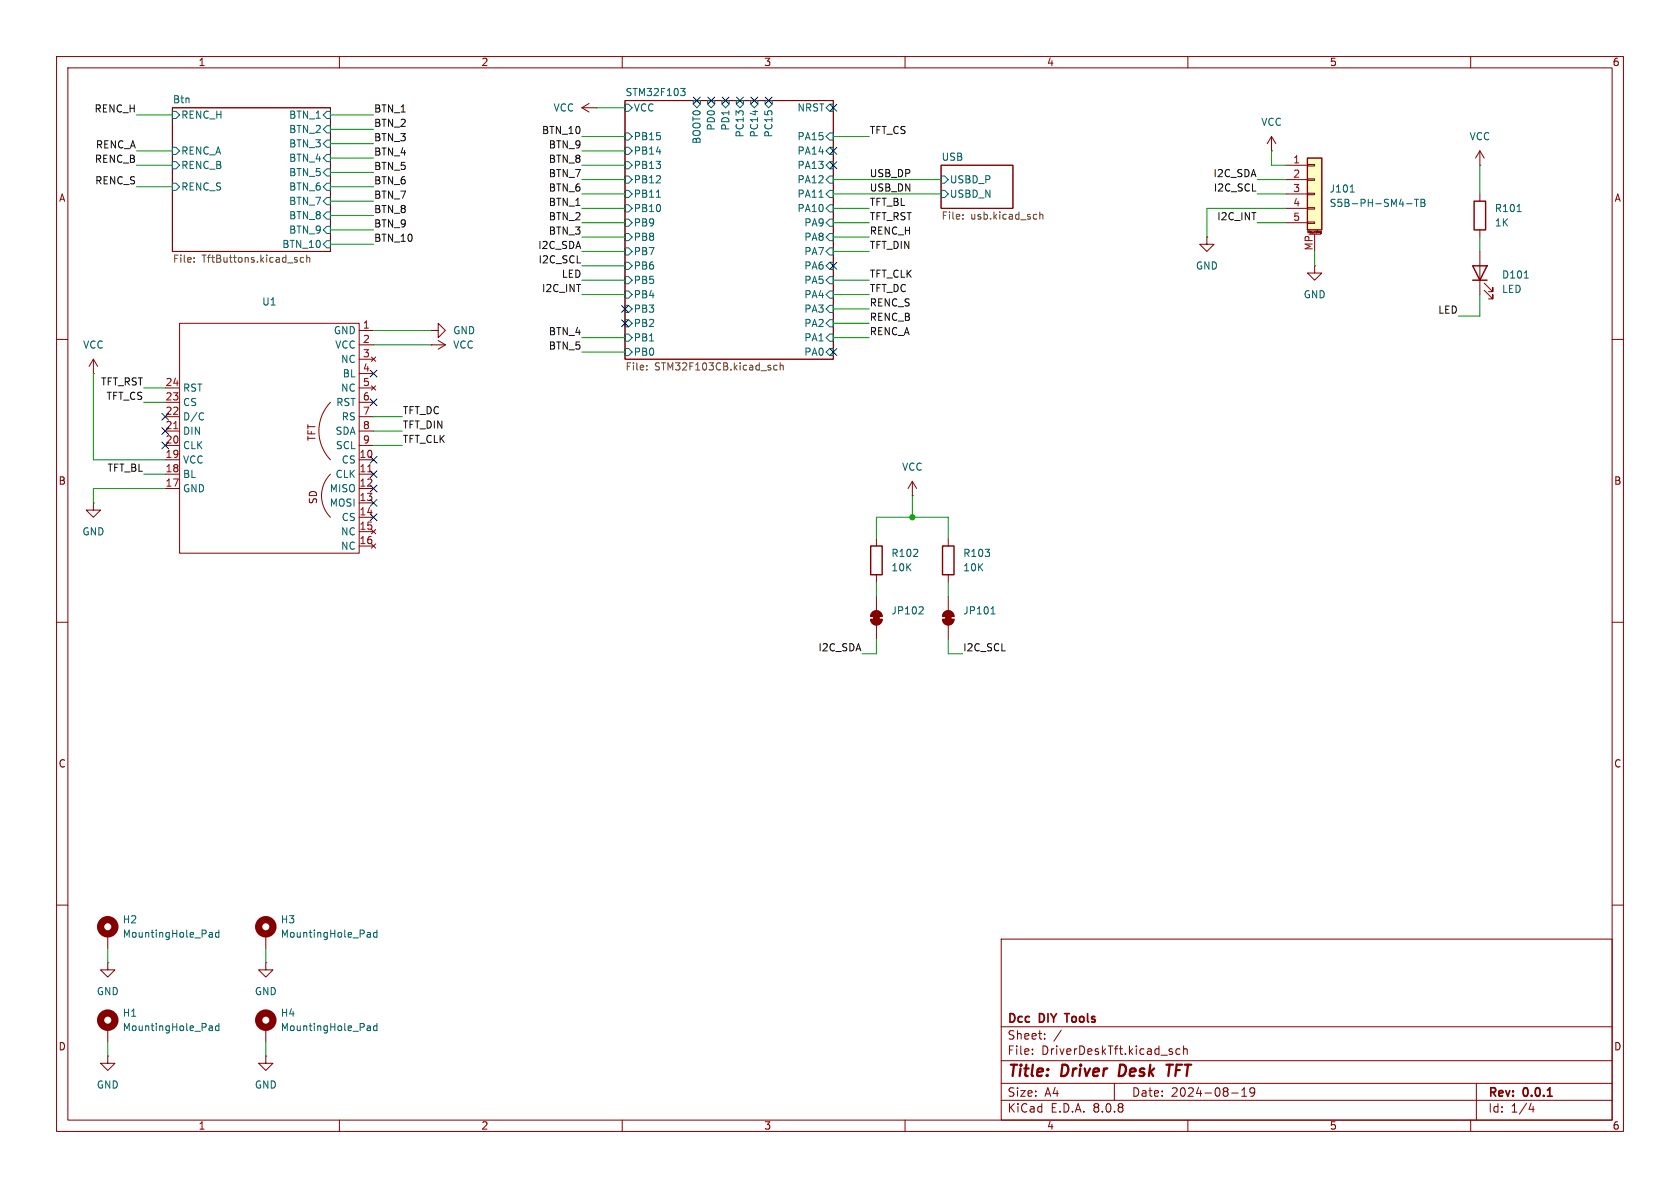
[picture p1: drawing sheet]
<svg xmlns="http://www.w3.org/2000/svg" width="297mm" height="210mm" viewBox="0 0 297 210" stroke-linecap="round" stroke-linejoin="round" font-family="sans-serif">
<g fill="none" stroke="#840000" stroke-width=".18">
<path d="M10 10h277v190h-277zM12 12h273v186h-273zM30.5 19.1h27.9v25.4h-27.9zM60 10v2M102.9 19.1l1.2 .7M102.9 19.1h2.5M104.1 18.3l-1.2 .8M105.4 19.1h.1M110 10v2M110.5 17.8h36.8v45.7h-36.8zM160 10v2M210 10v2"/>
<path d="M260 10v2M166.4 29.2h12.7v7.6h-12.7zM31.7 57.2h31.8v40.6h-31.8zM63.5 58.4h2.5M76.2 58.4h1.3v-1.2l1.2 1.2-1.2 1.3v-1.3M76.2 58.4h.1M10 60h2M16.5 66h.1M16.5 63.5l-.8 1.3M16.5 63.5v2.5M16.5 63.5l.8 1.3M29.2 78.7h2.5"/>
<path d="M29.2 76.2h2.5M29.2 73.7h2.5M29.2 71.1h2.5M29.2 68.6h2.5M58.4 71.1a7.3 7.3 0 0 0 0 10.2M63.5 61h2.5M63.5 78.7h2.5M63.5 76.2h2.5M63.5 73.7h2.5M63.5 71.1h2.5M63.5 68.6h2.5M63.5 63.5h2.5"/>
<path d="M63.5 66h2.5M65.7 63.1l.7 .8M65.7 68.2l.7 .8M66.4 63.1l-.7 .8M66.4 68.2l-.7 .8M76.2 61h.1M76.2 61h2.5M77.5 60.2l1.2 .8M78.7 61l-1.2 .7M285 60h2M16.5 88.9v1.3h1.3l-1.3 1.2-1.3-1.2h1.3M16.5 88.9h.1"/>
<path d="M29.2 81.3h2.5M29.2 83.8h2.5M29.2 86.4h2.5M58.4 83.8a5.4 5.4 0 0 0 0 7.6M63.5 81.3h2.5M63.5 83.8h2.5M63.5 86.4h2.5M63.5 88.9h2.5M63.5 91.4h2.5M63.5 94h2.5M63.5 96.5h2.5M65.7 93.6l.7 .8"/>
<path d="M65.7 96.1l.7 .8M66.4 93.6l-.7 .8M66.4 96.1l-.7 .8M167.6 95.3v1.2M10 110h2M166.6 109.5h2.1a1.02 1.02 0 0 1-1.1 1 1.02 1.02 0 0 1-1-1zM166.9 108.3a1.02 1.02 0 0 1 1.1-.3 1.02 1.02 0 0 1 .7 1h-2.1zM167.6 101.6v1.3M167.6 105.4v2.6M167.6 110.5v2.5M285 110h2M10 160h2"/>
<path d="M47 170.2v1.3h1.3l-1.3 1.2-1.3-1.2h1.3M47 170.2h.1M177 166h108v32h-108zM285 160h2M60 198v2M110 198v2M160 198v2M177 194.5h108M177 191.5h108M177 187.5h108M177 181.5h108M182.5 186.3v.1"/>
<path d="M182.5 185.5v.1M184.7 183.6v.1M184.7 182.8v.1M187.6 182.1l-1.3 2M197 191.5v3M208.6 185.5l-.4-.1-.3 .3v.4l.1 .2h.6M209.2 185.5l.3-.1 .3 .1 .1 .9M209.2 184.9v1.5M210 198v2M217.7 193.2h1.2M219.5 193.8h.9M219.5 192.7l.5-.4v1.5"/>
<path d="M221.8 192.9l-.3 .3h-.3l-.2-.3 .1-.5 .4-.1 .2 .1a.99 .99 0 0 1-.3 1.4h-.3M260 198v2M261 191.5v6.5M270.7 195l-.4 1.1h.9M271 195.6v1"/>
</g>
<path d="M188.2 179.2h.9M273.6 193.8h.8" fill="none" stroke="#840000" stroke-width=".3"/>
<path d="M198 188.2l-.2 2h.5M206.2 188.2h1.2M206.8 188.2l-.3 2" fill="none" stroke="#840000" stroke-width=".4"/>
<g fill="none" stroke="#006464" stroke-width=".18">
<path d="M30.5 19.7h.6l.6 .6-.6 .7h-.6zM57.8 19.7h.6v1.3h-.6l-.7-.7zM110.5 18.4h.6l.7 .7-.7 .6h-.6zM120.3 15.6h.8l-.4 .5 .4 .1v.5l-.2 .2h-.4M122.6 17.8h1.2v.6l-.6 .7-.6-.7zM125.1 17.8h1.3v.6l-.7 .7-.6-.7zM127.6 17.8h1.3v.6l-.6 .7-.7-.7zM130.2 17.8h1.2v.6l-.6 .7-.6-.7zM132.7 17.8h1.3v.6l-.7 .7-.6-.7zM135.3 17.8h1.2v.6l-.6 .7-.6-.7zM146 19.1l.7-.7h.6v1.3h-.6zM30.5 28.6h.6l.6 .6-.6 .6h-.6z"/>
<path d="M30.5 26h.6l.6 .7-.6 .6h-.6zM30.5 32.4h.6l.6 .6-.6 .7h-.6zM57.8 34.9h.6v1.3h-.6l-.7-.6zM57.8 37.5h.6v1.2h-.6l-.7-.6zM57.8 22.2h.6v1.3h-.6l-.7-.6zM57.8 24.8h.6v1.2h-.6l-.7-.6zM57.8 32.4h.6v1.3h-.6l-.7-.7zM57.8 29.8h.6v1.3h-.6l-.7-.6zM57.8 27.3h.6v1.3h-.6l-.7-.7zM110.5 38.7h.6l.7 .7-.7 .6h-.6zM110.5 33.7h.6l.7 .6-.7 .6h-.6zM110.5 28.6h.6l.7 .6-.7 .6h-.6z"/>
<path d="M110.5 31.1h.6l.7 .7-.7 .6h-.6zM110.5 36.2h.6l.7 .6-.7 .7h-.6zM110.5 26h.6l.7 .7-.7 .6h-.6zM110.5 23.5h.6l.7 .6-.7 .7h-.6zM116 34.9h.8M144.8 34.9h.7M146 26.7l.7-.7h.6v1.3h-.6zM146 29.2l.7-.6h.6v1.2h-.6zM146 24.1l.7-.6h.6v1.3h-.6zM146 36.8l.7-.6h.6v1.3h-.6zM146 39.4l.7-.7h.6v1.3h-.6zM146.7 31.1h.6v1.3h-.6l-.7-.6z"/>
<path d="M146.7 33.7h.6v1.2h-.6l-.7-.6zM166.4 31.1h.6l.6 .7-.6 .6h-.6zM166.4 33.7h.6l.6 .6-.6 .6h-.6zM57.8 42.5h.6v1.3h-.6l-.7-.6zM57.8 40h.6v1.3h-.6l-.7-.7zM110.5 51.4h.6l.7 .7-.7 .6h-.6zM110.5 43.8h.6l.7 .7-.7 .6h-.6zM110.5 41.3h.6l.7 .6-.7 .6h-.6zM110.5 46.4h.6l.7 .6-.7 .6h-.6zM110.5 59.1h.6l.7 .6-.7 .6h-.6zM110.5 56.5h.6l.7 .7-.7 .6h-.6zM110.5 48.9h.6l.7 .6-.7 .7h-.6z"/>
<path d="M110.5 54h.6l.7 .6-.7 .6h-.6zM146 59.7l.7-.6h.6v1.2h-.6zM146 57.2l.7-.7h.6v1.3h-.6zM146 41.9l.7-.6h.6v1.2h-.6zM146 44.5l.7-.7h.6v1.3h-.6zM146 49.5l.7-.6h.6v1.3h-.6zM146 47l.7-.6h.6v1.2h-.6zM146.7 54h.6v1.2h-.6l-.7-.6zM146.7 51.4h.6v1.3h-.6l-.7-.6zM35.7 73l.3 .1M36 74.1l-.3 .1M110.5 61.6h.6l.7 .6-.7 .7h-.6z"/>
<path d="M146 62.2l.7-.6h.6v1.3h-.6zM175.2 108.5h.7M175.4 107.4l.2-.1v1.2"/>
</g>
<g fill="none" stroke="#725600" stroke-width=".18">
<path d="M170.2 38.6v.1M170.2 38v.1M183.8 37.5v1.2M183.8 38l.2-.1 .3 .1 .1 .7M34.3 46.2v.2M34.3 45.6v.1M53.7 45.6l-.4-.1-.2 .3 .1 .5h.5M54.2 45.6l.2-.1 .3 .1 .1 .8M54.2 45.1v1.3M114.3 65.3v.1M114.3 64.6v.1M137.4 64.6h-.4l-.2 .2 .1 .5h.5"/>
<path d="M137.9 64.7l.2-.1h.3l.1 .8M137.9 64.1v1.3"/>
</g>
<g fill="#840000" stroke="#840000" stroke-width=".18">
<path d="M167.1 108.7h1v1h-1z"/>
<path d="M166.6 109.5h2.1a1.02 1.02 0 0 1-1.1 1 1.02 1.02 0 0 1-1-1z"/>
<path d="M166.9 108.3a1.02 1.02 0 0 1 1.1-.3 1.02 1.02 0 0 1 .7 1h-2.1z"/>
</g>
<path d="M166.6 96.5h2.1v5.1h-2.1z" fill="none" stroke="#840000" stroke-width=".25"/>
<path d="M30.7 75.8h.7M65 83.4h.7" fill="none" stroke="#a90000" stroke-width=".18"/>
<path d="M231.1 27.9h2.6v12.7h-2.6z" fill="#ffffc2"/>
<g fill="none" stroke="#840000" stroke-width=".18">
<path d="M224.8 26.7h.1M224.8 24.1l-.8 1.3M224.8 24.1v2.6M224.8 24.1l.8 1.3M227.3 29.2h3.8M227.3 31.8h3.8M227.3 34.3h3.8M227.3 36.8h3.8M227.3 39.4h3.8M231.1 39.2h1.3v.3h-1.3zM231.1 36.7h1.3v.3h-1.3zM231.1 34.2h1.3v.2h-1.3z"/>
<path d="M231.1 31.6h1.3v.3h-1.3zM231.1 29.1h1.3v.2h-1.3zM261.6 29.2h.1M261.6 26.7l-.7 1.2M261.6 26.7v2.5M261.6 34.3v1.3M261.6 26.7l.8 1.2M213.4 41.9v1.3h1.2l-1.2 1.3-1.3-1.3h1.3M213.4 41.9h.1M231.4 41.4h2M232.4 47v1.3h1.3l-1.3 1.2-1.3-1.2h1.3M232.4 47h.1"/>
<path d="M232.4 41.4v3.1M233.4 41.2h.2M233.5 41h-.1M233.6 40.9l-.1 .1M233.6 40.9v.1M233.6 40.9v.3l-.2 .1M233.6 41.2h.1M261.6 40.6v1.3M261.6 44.5v7.6M262.4 51.3l1.5 1.5v-.7v.7h-.8M262.4 50l1.5 1.6v-.8v.8h-.8M154.9 95.3v1.2"/>
<path d="M161.3 87.6h.1M161.3 85.1l-.8 1.3M161.3 85.1v2.5M161.3 85.1l.8 1.3M153.9 109.5h2.1a1.02 1.02 0 0 1-1.1 1 1.02 1.02 0 0 1-1-1zM154.2 108.3a1.02 1.02 0 0 1 1.1-.3 1.02 1.02 0 0 1 .7 1h-2.1zM154.9 101.6v1.3M154.9 105.4v2.6M154.9 110.5v2.5M19 170.2v1.3h1.3l-1.3 1.2-1.2-1.2h1.2M19 170.2h.1M19 165.1v2.5"/>
<path d="M47 165.1v2.5M19 186.7v1.3h1.3l-1.3 1.2-1.2-1.2h1.2M19 186.7h.1M19 181.6v2.6M47 186.7v1.3h1.3l-1.3 1.2-1.3-1.2h1.3M47 186.7h.1M47 181.6v2.6"/>
</g>
<path d="M231.1 27.9h2.6v12.7h-2.6zM260.6 35.6h2v5h-2zM260.3 47h2.6l-1.3 2.5zM260.3 49.5h2.6M153.9 96.5h2.1v5.1h-2.1z" fill="none" stroke="#840000" stroke-width=".25"/>
<g fill="none" stroke="#006464" stroke-width=".18">
<path d="M238.7 34h.7M248.7 36h.9M250.1 35.2h.7M250.4 35.2v1.3M251.2 35.2h.4l.3 .3-.3 .3 .3 .2v.3l-.2 .2h-.5zM251.2 35.8h.4M268.2 37.4h.7M269.5 49.2h.7M163 107.3l.2 .2v.3l-.8 .7h.8M37.1 164.8l.4 .1v.8M37.5 165.6l-.4 .1M37.5 165.1l-.4 .1"/>
<path d="M38.7 164.4v1.3M38.7 164.9l-.4-.1-.2 .3 .1 .5h.5M65.1 164.8l.3 .1 .1 .8M65.5 165.6l-.4 .1M65.5 165.1l-.4 .1M66.6 164.9l-.3-.1-.3 .3 .2 .5h.4M66.6 164.4v1.3M37.1 181.3h.3l.1 .2v.7M37.5 182.1l-.4 .1M37.5 181.6l-.4 .1M38.7 181.4l-.4-.1-.2 .3 .1 .5h.5M38.7 180.9v1.3"/>
<path d="M65.1 181.3l.3 .1 .1 .8M65.5 182.1l-.4 .1M65.5 181.6l-.4 .1M66.6 181.4l-.3-.1-.3 .3 .2 .5h.4M66.6 180.9v1.3"/>
</g>
<g fill="#840000" stroke="#840000" stroke-width=".18">
<path d="M154.4 108.7h1v1h-1z"/>
<path d="M153.9 109.5h2.1a1.02 1.02 0 0 1-1.1 1 1.02 1.02 0 0 1-1-1z"/>
<path d="M154.2 108.3a1.02 1.02 0 0 1 1.1-.3 1.02 1.02 0 0 1 .7 1h-2.1z"/>
</g>
<g fill="none" stroke="#840000" stroke-width="1.3">
<circle cx="19" cy="163.8" r="1.27"/>
<circle cx="47" cy="163.8" r="1.27"/>
<circle cx="19" cy="180.3" r="1.27"/>
<circle cx="47" cy="180.3" r="1.27"/>
</g>
<g fill="none" stroke="#009600" stroke-width=".18">
<path d="M105.4 19.1h5.1M24.1 29.2h6.4M24.1 26.7h6.4M24.1 33h6.4M24.1 20.3h6.4M58.4 33h7.6M58.4 35.6h7.6M58.4 38.1h7.6M58.4 20.3h7.6M58.4 22.9h7.6M58.4 25.4h7.6M58.4 27.9h7.6"/>
<path d="M58.4 30.5h7.6M102.9 34.3h7.6M102.9 29.2h7.6M102.9 24.1h7.6M102.9 31.8h7.6M102.9 36.8h7.6M102.9 39.4h7.6M102.9 26.7h7.6M147.3 34.3h19.1M147.3 24.1h6.4M147.3 31.8h19.1M147.3 36.8h6.4"/>
<path d="M147.3 39.4h6.4M222.2 34.3h5.1M222.2 31.8h5.1M222.2 39.4h5.1M224.8 26.7v2.5h2.5M227.3 36.8h-13.9v5.1M261.6 29.2v5.1M58.4 40.6h7.6M58.4 43.2h7.6M66 58.4h10.2M102.9 52.1h7.6M102.9 59.7h7.6"/>
<path d="M102.9 49.5h7.6M102.9 41.9h7.6M102.9 44.5h7.6M102.9 47h7.6M147.3 52.1h6.4M147.3 59.7h6.4M147.3 49.5h6.4M147.3 41.9h6.4M147.3 44.5h6.4M147.3 54.6h6.4M147.3 57.2h6.4M232.4 44.5v2.5"/>
<path d="M261.6 41.9v2.6M261.6 52.1v3.8h-3.8M16.5 66v15.3h12.7M25.4 68.6h3.8M25.4 71.1h3.8M66 61h10.2M66 73.7h5.1M66 78.7h5.1M66 76.2h5.1M102.9 62.2h7.6M25.4 83.8h3.8M29.2 86.4h-12.7v2.5"/>
<path d="M154.9 95.3v-3.9h12.7v3.9M161.3 87.6v3.8M154.9 113v2.6h-2.5M154.9 102.9v2.5M167.6 102.9v2.5M167.6 113v2.6h2.6M19 167.6v2.6M47 167.6v2.6M19 184.2v2.5M47 184.2v2.5"/>
</g>
<g fill="none" stroke="#000084" stroke-width=".18">
<path d="M122.6 17.2l1.2 1.2M123.8 17.2l-1.2 1.2M125.1 17.2l1.2 1.2M126.3 17.2l-1.2 1.2M127.7 17.2l1.2 1.2M128.9 17.2l-1.2 1.2M130.2 17.2l1.2 1.2M131.4 17.2l-1.2 1.2M132.7 17.2l1.3 1.2M134 17.2l-1.3 1.2M135.3 17.2l1.2 1.2M136.5 17.2l-1.2 1.2"/>
<path d="M146.7 18.4l1.2 1.3M147.9 18.4l-1.2 1.3M146.7 26.1l1.2 1.2M146.7 28.6l1.2 1.2M147.9 26.1l-1.2 1.2M147.9 28.6l-1.2 1.2M109.9 54l1.2 1.2M109.9 56.5l1.2 1.3M111.1 54l-1.2 1.2M111.1 56.5l-1.2 1.3M146.7 46.4l1.2 1.2M147.9 46.4l-1.2 1.2"/>
<path d="M28.6 73.1l1.2 1.2M28.6 75.6l1.2 1.2M28.6 78.1l1.2 1.2M29.8 73.1l-1.2 1.2M29.8 75.6l-1.2 1.2M29.8 78.1l-1.2 1.2M65.4 70.5l1.2 1.2M65.4 65.4l1.2 1.2M66.6 70.5l-1.2 1.2M66.6 65.4l-1.2 1.2M146.7 61.6l1.2 1.2M147.9 61.6l-1.2 1.2"/>
<path d="M65.4 85.8l1.2 1.2M65.4 90.8l1.2 1.2M65.4 83.2l1.2 1.2M65.4 80.7l1.2 1.2M65.4 88.3l1.2 1.2M66.6 85.8l-1.2 1.2M66.6 90.8l-1.2 1.2M66.6 83.2l-1.2 1.2M66.6 80.7l-1.2 1.2M66.6 88.3l-1.2 1.2"/>
</g>
<circle cx="161.3" cy="91.4" r=".46" fill="#009600" stroke="#009600" stroke-width=".18"/>
<g font-size="2.8" fill="#840000">
<text x="178" y="190.9">Title:</text>
<text x="187.7" y="190.9">Driver</text>
<text x="198.6" y="190.9">Desk</text>
<text x="207.9" y="190.9">TFT</text>
</g>
<g font-size="2.1" fill="#840000">
<text x="178" y="184">Sheet:</text>
<text x="178" y="181.2">Dcc</text>
<text x="183.8" y="181.2">DIY</text>
<text x="189.1" y="181.2">Tools</text>
<text x="178" y="186.7">File:</text>
<text x="184.1" y="186.7">DriverDeskTft.kicad_sch</text>
<text x="178" y="196.9">KiCad</text>
<text x="178" y="194.1">Size:</text>
<text x="184.7" y="194.1">A4</text>
<text x="185.7" y="196.9">E.D.A.</text>
<text x="193.3" y="196.9">8.0.8</text>
<text x="200" y="194.1">Date:</text>
<text x="207" y="194.1">2024-08-19</text>
<text x="263" y="194.3">Rev:</text>
<text x="263" y="196.9">Id:</text>
<text x="267.1" y="196.9">1/4</text>
<text x="269.4" y="194.3">0.0.1</text>
</g>
<g font-size="1.8" fill="#840000">
<text x="35" y="11.9">1</text>
<text x="85" y="11.9">2</text>
<text x="135" y="11.9">3</text>
<text x="185" y="11.9">4</text>
<text x="235" y="11.9">5</text>
<text x="285" y="11.9">6</text>
<text x="10.3" y="35.9">A</text>
<text x="285.3" y="35.9">A</text>
<text x="56" y="78.1" transform="rotate(-90 56 78.1)">TFT</text>
<text x="10.3" y="85.9">B</text>
<text x="56.2" y="89.8" transform="rotate(-90 56.2 89.8)">SD</text>
<text x="285.3" y="85.9">B</text>
<text x="10.3" y="135.9">C</text>
<text x="285.3" y="135.9">C</text>
<text x="10.3" y="185.9">D</text>
<text x="285.3" y="185.9">D</text>
<text x="35" y="199.9">1</text>
<text x="85" y="199.9">2</text>
<text x="135" y="199.9">3</text>
<text x="185" y="199.9">4</text>
<text x="235" y="199.9">5</text>
<text x="285" y="199.9">6</text>
</g>
<g font-size="1.8" fill="#006464">
<text x="110.5" y="17.1">STM32F103</text>
<text x="30.5" y="18.3">Btn</text>
<text x="31.9" y="21.2">RENC_H</text>
<text x="51" y="23.7">BTN_2</text>
<text x="51" y="21.2">BTN_1</text>
<text x="97.8" y="19.9">VCC</text>
<text x="112" y="19.9">VCC</text>
<text x="126.6" y="23.2" transform="rotate(-90 126.6 23.2)">PD0</text>
<text x="129.1" y="23.2" transform="rotate(-90 129.1 23.2)">PD1</text>
<text x="140.9" y="19.9">NRST</text>
<text x="222.9" y="22.5">VCC</text>
<text x="31.9" y="27.5">RENC_A</text>
<text x="51" y="26.3">BTN_3</text>
<text x="51" y="28.8">BTN_4</text>
<text x="112" y="27.5">PB14</text>
<text x="112" y="25">PB15</text>
<text x="124.1" y="25.6" transform="rotate(-90 124.1 25.6)">BOOT0</text>
<text x="131.7" y="24.4" transform="rotate(-90 131.7 24.4)">PC13</text>
<text x="134.2" y="24.4" transform="rotate(-90 134.2 24.4)">PC14</text>
<text x="136.8" y="24.4" transform="rotate(-90 136.8 24.4)">PC15</text>
<text x="140.9" y="27.5">PA14</text>
<text x="140.9" y="25">PA15</text>
<text x="166.4" y="28.5">USB</text>
<text x="259.7" y="25">VCC</text>
<text x="31.9" y="30.1">RENC_B</text>
<text x="31.9" y="33.9">RENC_S</text>
<text x="51" y="33.9">BTN_6</text>
<text x="51" y="31.3">BTN_5</text>
<text x="112" y="35.2">PB11</text>
<text x="112" y="30.1">PB13</text>
<text x="112" y="32.6">PB12</text>
<text x="140.9" y="30.1">PA13</text>
<text x="140.9" y="32.6">PA12</text>
<text x="140.9" y="35.2">PA11</text>
<text x="167.8" y="32.6">USBD_P</text>
<text x="167.8" y="35.2">USBD_N</text>
<text x="235" y="34.2">J101</text>
<text x="51" y="36.4">BTN_7</text>
<text x="51" y="39">BTN_8</text>
<text x="51" y="41.5">BTN_9</text>
<text x="112" y="40.2">PB9</text>
<text x="112" y="37.7">PB10</text>
<text x="140.9" y="37.7">PA10</text>
<text x="142.1" y="40.2">PA9</text>
<text x="235" y="36.8">S5B-PH-SM4-TB</text>
<text x="264.2" y="37.7">R101</text>
<text x="264.2" y="40.2">1K</text>
<text x="49.8" y="44">BTN_10</text>
<text x="112" y="45.3">PB7</text>
<text x="112" y="42.8">PB8</text>
<text x="112" y="47.9">PB6</text>
<text x="142.1" y="42.8">PA8</text>
<text x="142.1" y="45.3">PA7</text>
<text x="142.1" y="47.9">PA6</text>
<text x="211.3" y="47.9">GND</text>
<text x="112" y="52.9">PB4</text>
<text x="112" y="50.4">PB5</text>
<text x="142.1" y="50.4">PA5</text>
<text x="142.1" y="52.9">PA4</text>
<text x="230.4" y="52.9">GND</text>
<text x="265.4" y="49.4">D101</text>
<text x="265.4" y="52">LED</text>
<text x="46.3" y="54.2">U1</text>
<text x="58.9" y="59.3">GND</text>
<text x="80" y="59.3">GND</text>
<text x="112" y="58">PB2</text>
<text x="112" y="55.5">PB3</text>
<text x="142.1" y="58">PA2</text>
<text x="142.1" y="55.5">PA3</text>
<text x="14.6" y="61.8">VCC</text>
<text x="59.2" y="61.8">VCC</text>
<text x="60.2" y="64.4">NC</text>
<text x="80" y="61.8">VCC</text>
<text x="112" y="60.6">PB1</text>
<text x="112" y="63.1">PB0</text>
<text x="142.1" y="63.1">PA0</text>
<text x="142.1" y="60.6">PA1</text>
<text x="32.3" y="72">CS</text>
<text x="32.3" y="69.4">RST</text>
<text x="59.3" y="72">RST</text>
<text x="60.2" y="69.4">NC</text>
<text x="60.5" y="66.9">BL</text>
<text x="32.3" y="77.1">DIN</text>
<text x="32.3" y="74.5">D/C</text>
<text x="59.2" y="77.1">SDA</text>
<text x="60.3" y="74.5">RS</text>
<text x="32.3" y="82.1">VCC</text>
<text x="32.3" y="79.6">CLK</text>
<text x="59.3" y="79.6">SCL</text>
<text x="60.3" y="82.1">CS</text>
<text x="159.4" y="83.4">VCC</text>
<text x="32.3" y="87.2">GND</text>
<text x="32.3" y="84.7">BL</text>
<text x="58.2" y="87.2">MISO</text>
<text x="58.2" y="89.8">MOSI</text>
<text x="59.2" y="84.7">CLK</text>
<text x="14.5" y="94.8">GND</text>
<text x="60.2" y="94.8">NC</text>
<text x="60.3" y="92.3">CS</text>
<text x="60.2" y="97.4">NC</text>
<text x="157.5" y="98.7">R102</text>
<text x="157.5" y="101.2">10K</text>
<text x="170.2" y="98.7">R103</text>
<text x="170.2" y="101.2">10K</text>
<text x="157.5" y="108.8">JP102</text>
<text x="170.2" y="108.8">JP101</text>
<text x="21.6" y="163.4">H2</text>
<text x="21.6" y="166">MountingHole_Pad</text>
<text x="49.5" y="163.4">H3</text>
<text x="49.5" y="166">MountingHole_Pad</text>
<text x="17" y="176.1">GND</text>
<text x="21.6" y="179.9">H1</text>
<text x="45" y="176.1">GND</text>
<text x="49.5" y="179.9">H4</text>
<text x="21.6" y="182.5">MountingHole_Pad</text>
<text x="49.5" y="182.5">MountingHole_Pad</text>
<text x="17" y="192.6">GND</text>
<text x="45" y="192.6">GND</text>
</g>
<g font-size="1.8" fill="#0f0f0f">
<text x="16.6" y="20">RENC_H</text>
<text x="66" y="20">BTN_1</text>
<text x="66" y="22.5">BTN_2</text>
<text x="95.7" y="23.8">BTN_10</text>
<text x="153.7" y="23.8">TFT_CS</text>
<text x="16.7" y="28.9">RENC_B</text>
<text x="16.9" y="26.3">RENC_A</text>
<text x="66" y="27.6">BTN_4</text>
<text x="66" y="25.1">BTN_3</text>
<text x="96.9" y="26.3">BTN_9</text>
<text x="96.9" y="28.9">BTN_8</text>
<text x="16.7" y="32.7">RENC_S</text>
<text x="66" y="30.1">BTN_5</text>
<text x="66" y="32.7">BTN_6</text>
<text x="66" y="35.2">BTN_7</text>
<text x="96.9" y="31.4">BTN_7</text>
<text x="96.9" y="33.9">BTN_6</text>
<text x="153.7" y="31.4">USB_DP</text>
<text x="153.7" y="33.9">USB_DN</text>
<text x="214.4" y="31.4">I2C_SDA</text>
<text x="214.5" y="33.9">I2C_SCL</text>
<text x="66" y="40.3">BTN_9</text>
<text x="66" y="37.8">BTN_8</text>
<text x="96.9" y="36.5">BTN_1</text>
<text x="96.9" y="41.6">BTN_3</text>
<text x="96.9" y="39">BTN_2</text>
<text x="153.7" y="36.5">TFT_BL</text>
<text x="153.7" y="39">TFT_RST</text>
<text x="153.7" y="41.6">RENC_H</text>
<text x="215.1" y="39">I2C_INT</text>
<text x="66" y="42.8">BTN_10</text>
<text x="95" y="44.1">I2C_SDA</text>
<text x="95.1" y="46.6">I2C_SCL</text>
<text x="153.7" y="44.1">TFT_DIN</text>
<text x="95.7" y="51.7">I2C_INT</text>
<text x="99.2" y="49.2">LED</text>
<text x="153.7" y="51.7">TFT_DC</text>
<text x="153.7" y="49.2">TFT_CLK</text>
<text x="96.9" y="59.3">BTN_4</text>
<text x="153.7" y="59.3">RENC_A</text>
<text x="153.7" y="56.8">RENC_B</text>
<text x="153.7" y="54.3">RENC_S</text>
<text x="254.2" y="55.5">LED</text>
<text x="96.9" y="61.9">BTN_5</text>
<text x="17.8" y="68.2">TFT_RST</text>
<text x="18.7" y="70.8">TFT_CS</text>
<text x="71.1" y="73.3">TFT_DC</text>
<text x="71.1" y="75.9">TFT_DIN</text>
<text x="18.9" y="83.5">TFT_BL</text>
<text x="71.1" y="78.4">TFT_CLK</text>
<text x="144.6" y="115.2">I2C_SDA</text>
<text x="170.2" y="115.2">I2C_SCL</text>
</g>
<g font-size="1.8" fill="#a90000">
<text x="228.5" y="29">1</text>
<text x="228.5" y="31.5">2</text>
<text x="228.5" y="34">3</text>
<text x="228.5" y="36.6">4</text>
<text x="228.5" y="39.1">5</text>
<text x="232.2" y="44.4" transform="rotate(-90 232.2 44.4)">MP</text>
<text x="64.1" y="58.2">1</text>
<text x="64.1" y="60.7">2</text>
<text x="64.1" y="63.2">3</text>
<text x="64.1" y="65.8">4</text>
<text x="29.2" y="70.9">23</text>
<text x="29.2" y="68.3">24</text>
<text x="64.1" y="68.3">5</text>
<text x="64.1" y="70.9">6</text>
<text x="29.2" y="75.9">21</text>
<text x="29.2" y="73.4">22</text>
<text x="64.1" y="73.4">7</text>
<text x="64.1" y="75.9">8</text>
<text x="29.2" y="83.6">18</text>
<text x="29.2" y="81">19</text>
<text x="29.2" y="78.5">20</text>
<text x="63.5" y="81">10</text>
<text x="63.5" y="83.6">11</text>
<text x="64.1" y="78.5">9</text>
<text x="29.2" y="86.1">17</text>
<text x="63.5" y="86.1">12</text>
<text x="63.5" y="88.6">13</text>
<text x="63.5" y="91.2">14</text>
<text x="63.5" y="93.7">15</text>
<text x="63.5" y="96.3">16</text>
</g>
<g font-size="1.8" fill="#725600">
<text x="166.4" y="39.1">File:</text>
<text x="171.6" y="39.1">usb.kicad_sch</text>
<text x="30.5" y="46.8">File:</text>
<text x="35.7" y="46.8">TftButtons.kicad_sch</text>
<text x="110.5" y="65.8">File:</text>
<text x="115.7" y="65.8">STM32F103CB.kicad_sch</text>
</g>
<text font-size=".5" fill="#840000" x="231.1" y="41.3">Mounting</text>
</svg>
